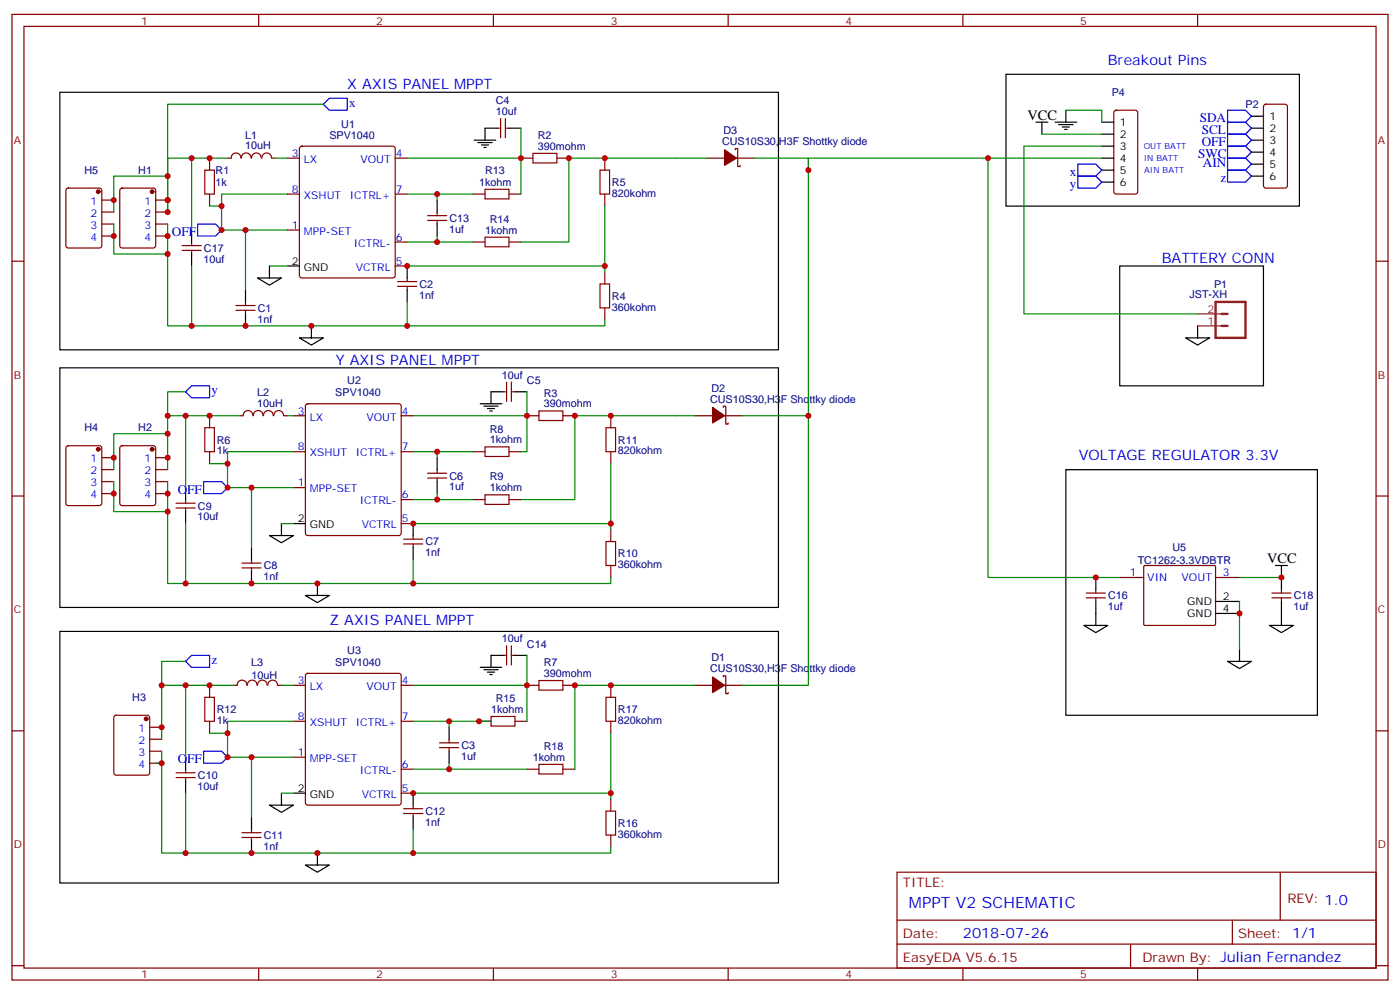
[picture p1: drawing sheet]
<svg xmlns="http://www.w3.org/2000/svg" width="412mm" height="292mm" viewBox="0 0 412 292" stroke-linecap="round" stroke-linejoin="round" font-family="sans-serif">
<g fill="none" stroke="#000" stroke-width=".35">
<path d="M17.6 27.2h211.7v75.8h-211.7zM146.4 37.7h-3.5v3.6M149.9 37.7h3.6M296.3 21.9h86.5v38.8h-86.5zM305.2 36h3.5M306.9 36v3.5M310.8 36h6.3M311.9 36.7h4.2M312.9 37.4h2.1M313.6 38.1h.7M314 32.5v3.5M324.6 36h3.5"/>
<path d="M324.6 39.5h3.5M368.7 37.7h3.5M368.7 34.2h3.5M128.8 58.9v3.5M139.7 41.3h6.3M140.8 42h4.2M141.8 42.7h2.1M142.5 43.4h.7M324.6 43h3.5M324.6 46.6h3.5M324.6 50.1h3.5M324.6 53.6h3.5"/>
<path d="M368.7 41.3h3.5M368.7 44.8h3.5M368.7 48.3h3.5M368.7 51.9h3.5M56.4 67.7v3.6M56.4 74.8v3.5M79.4 78.3v3.5M84.7 78.3h3.5M119.9 78.3v3.5M128.8 66v3.5M329.8 78.3h42.4v35.3h-42.4zM72.3 85.4v3.5"/>
<path d="M72.3 92.4v3.6M75.8 81.8h7.1l-3.5 2.2zM88.2 99.5h7l-3.5 2.1zM91.7 96v3.5M119.9 85.4v3.5M349.2 99.5h7.1l-3.5 2.1zM352.8 96v3.5M17.6 108.3h211.7v70.6h-211.7zM141.5 118.9h6.3M142.5 119.6h4.3M148.2 115.4h-3.6v3.5M151.7 115.4h3.5"/>
<path d="M128.8 134.8v3.5M143.6 120.3h2.1M144.3 121h.7M314 138.3h74.1v72.3h-74.1zM54.7 143.6v3.5M54.7 150.6v3.6M79.4 157.7h7l-3.5 2.1zM82.9 154.2v3.5M86.4 154.2h3.6M121.7 154.2v3.5M128.8 141.8v3.5M74.1 161.2v3.5"/>
<path d="M74.1 168.3v3.5M90 175.3h7l-3.5 2.1zM93.5 171.8v3.5M121.7 161.2v3.5M322.8 170v3.6M322.8 177.1v7M358.1 177.1h7M375.7 166.5h3.5M377.5 166.5v7.1M377.5 177.1v7M17.6 185.9h211.7v74.1h-211.7zM141.5 196.5h6.3"/>
<path d="M142.5 197.2h4.3M143.6 197.9h2.1M144.3 198.6h.7M148.2 193h-3.6v3.5M151.7 193h3.5M319.3 184.1h7l-3.5 2.2zM358.1 180.6h7M361.6 194.7h7.1l-3.6 2.1zM365.1 191.2v3.5M373.9 184.1h7.1l-3.5 2.2zM132.3 214.1v3.6M54.7 223v3.5"/>
<path d="M54.7 230v3.5M79.4 237.1h7l-3.5 2.1zM82.9 233.5v3.6M86.4 233.5h3.6M121.7 233.5v3.6M132.3 221.2v3.5M74.1 240.6v3.5M74.1 247.6v3.6M90 254.7h7l-3.5 2.1zM93.5 251.2v3.5M121.7 240.6v3.5"/>
</g>
<g fill="none" stroke="#870000" stroke-width=".35">
<path d="M3.5 4.2h405.4v284.4h-405.4zM7.1 7.8h398.2v277.2h-398.2zM76.2 4.2v3.6M145.3 4.2v3.6M214.5 4.2v3.6M283.6 4.2v3.6M352.8 4.2v3.6M146.4 37.7h1.1M147.5 34.9v5.7M148.9 34.9v5.7M148.9 37.7h1M328.3 32.7l.5-.2h5.6l.7 .4v23.5l-.4 .7h-5.9l-.7-.4v-23.5z"/>
<path d="M372.4 30.9l.5-.2h5.6l.7 .4v23.6l-.4 .6-5.9 .1-.7-.5v-23.5zM19.6 55.6l.5-.2h9.2l.6 .4 .1 16.5-.5 .7h-9.4l-.6-.4-.1-16.5zM30 58.9h3.5M35.5 55.6l.5-.2h9.2l.6 .4 .1 16.5-.5 .7h-9.4l-.7-.4v-16.5zM45.9 58.9h3.5M60.3 50.1h2.8v7h-2.8zM70.9 46.5a1.41 1.41 0 0 0-1.4-1.5 1.41 1.41 0 0 0-1.4 1.5l-1.1 .1M71.1 46.5a1.41 1.41 0 0 1 1.4-1.5 1.41 1.41 0 0 1 1.4 1.5M74.1 46.5a1.41 1.41 0 0 1 1.4-1.5 1.41 1.41 0 0 1 1.4 1.5M77.2 46.5a1.41 1.41 0 0 1 1.4-1.5 1.41 1.41 0 0 1 1.4 1.5M80.1 46.6h1M84.7 46.6h3.5"/>
<path d="M84.7 57.1h3.5M88.4 43.2l.5-.2h26.8l.5 .2 .2 .5v37.4l-.2 .5-.5 .2h-26.8l-.5-.2-.2-.5v-37.4zM116.4 46.6h3.5M116.4 57.1h3.5M142.9 55.7h7v2.9h-7zM157 45.2h7v2.8h-7zM176.7 50.1h2.9v7h-2.9zM208.1 46.6h5.3M216.6 44.1v-.4h.7v5.3h.7v-.3M217 46.6h5.2M3.5 76.9h3.6M30 62.4h3.5"/>
<path d="M30 66h3.5M30 69.5h3.5M45.9 62.4h3.5M45.9 66h3.5M45.9 69.5h3.5M53.6 72.3h5.7M53.6 73.7h5.7M56.4 71.3v1M56.4 73.7v1.1M84.7 67.7h3.5M116.4 78.3h3.5M116.4 71.3h3.5"/>
<path d="M125.9 63.5h5.7M125.9 64.9h5.7M128.8 62.4v1.1M128.8 64.9v1.1M142.9 69.8h7v2.9h-7zM405.3 76.9h3.6M69.5 90h5.6M69.5 91.4h5.6M72.3 88.9v1.1M72.3 91.4v1M117.1 82.9h5.7M117.1 84.3h5.7"/>
<path d="M119.9 81.8v1.1M119.9 84.3v1.1M176.7 83.6h2.9v7.1h-2.9zM90.2 119.1l.5-.2h26.8l.5 .2 .2 .5v37.4l-.3 .5-.4 .2h-26.8l-.5-.2-.2-.5v-37.4zM148.2 115.4h1M149.2 112.5v5.7M150.6 112.5v5.7M150.6 115.4h1.1M213.1 119.9v-.3h.7v5.3h.7v-.4M19.6 131.4l.5-.2h9.2l.6 .5 .1 16.5-.5 .6-9.4 .1-.6-.5-.1-16.5zM30 134.8h3.5M30 138.3h3.5"/>
<path d="M35.5 131.4l.5-.2h9.2l.6 .5 .1 16.5-.5 .6-9.4 .1-.7-.5v-16.5zM45.9 134.8h3.5M45.9 138.3h3.5M60.3 125.9h2.8v7.1h-2.8zM70.6 122.4h1M71.7 122.4a1.41 1.41 0 0 1 1.4-1.5 1.41 1.41 0 0 1 1.4 1.5M74.6 122.4a1.41 1.41 0 0 1 1.5-1.5 1.41 1.41 0 0 1 1.4 1.5M77.6 122.4a1.41 1.41 0 0 1 1.4-1.5 1.41 1.41 0 0 1 1.4 1.5M80.7 122.4a1.41 1.41 0 0 1 1.4-1.5 1.41 1.41 0 0 1 1.4 1.5M83.6 122.4h1.1M86.4 122.4h3.6M86.4 133h3.6"/>
<path d="M118.2 122.4h3.5M118.2 133h3.5M125.9 139.3h5.7M128.8 138.3v1M142.9 131.6h7v2.8h-7zM158.7 121h7.1v2.8h-7.1zM178.5 125.9h2.8v7.1h-2.8zM204.6 122.4h5.3M213.4 122.4h5.3M3.5 146h3.6M30 141.8h3.5M30 145.3h3.5"/>
<path d="M45.9 141.8h3.5M45.9 145.3h3.5M51.9 148.2h5.6M51.9 149.6h5.6M54.7 147.1v1.1M54.7 149.6v1M86.4 143.6h3.6M118.2 154.2h3.5M118.2 147.1h3.5M118.9 158.7h5.6M121.7 157.7v1M125.9 140.8h5.7"/>
<path d="M128.8 140.8v1M142.9 145.7h7v2.8h-7zM178.5 159.5h2.8v7h-2.8zM405.3 146h3.6M71.3 165.8h5.6M71.3 167.2h5.6M74.1 164.7v1.1M74.1 167.2v1.1M118.9 160.2h5.6M121.7 160.2v1M320 174.6h5.6M320 176h5.6"/>
<path d="M322.8 173.6v1M322.8 176v1.1M329.8 170h7.1M337 166.7l.3-.2 20.6 .1 .2 .3-.1 17.1-.3 .1h-20.6l-.2-.3zM358.1 170h7M374.6 174.6h5.7M374.6 176h5.7M377.5 173.6v1M377.5 176v1.1M90.2 198.5l.5-.2h26.8l.5 .2 .2 .5v37.4l-.3 .5-.4 .2h-26.8l-.5-.3-.2-.4v-37.4zM148.2 193h1M149.2 190.1v5.7"/>
<path d="M150.6 190.1v5.7M150.6 193h1.1M213.1 199.3v-.3h.7v5.3h.7v-.4M3.5 215.2h3.6M33.7 210.8l.5-.2h9.2l.6 .4 .1 16.5-.5 .7h-9.4l-.6-.4-.1-16.5zM44.1 214.1h3.5M44.1 217.7h3.5M60.3 205.3h2.8v7.1h-2.8zM72.7 201.8a1.41 1.41 0 0 0-1.4-1.5 1.41 1.41 0 0 0-1.4 1.5h-1.1M72.9 201.8a1.41 1.41 0 0 1 1.4-1.5 1.41 1.41 0 0 1 1.4 1.5M75.9 201.8a1.41 1.41 0 0 1 1.4-1.5 1.41 1.41 0 0 1 1.4 1.5M78.9 201.8a1.41 1.41 0 0 1 1.4-1.5 1.41 1.41 0 0 1 1.4 1.5"/>
<path d="M81.8 201.8h1.1M86.4 201.8h3.6M86.4 212.4h3.6M118.2 201.8h3.5M118.2 212.4h3.5M129.5 218.7h5.6M132.3 217.7v1M144.6 211h7.1v2.8h-7.1zM158.7 200.4h7.1v2.8h-7.1zM178.5 205.3h2.8v7.1h-2.8zM204.6 201.8h5.3M213.4 201.8h5.3"/>
<path d="M405.3 215.2h3.6M44.1 221.2h3.5M44.1 224.7h3.5M51.9 227.5h5.6M51.9 229h5.6M54.7 226.5v1M54.7 229v1M86.4 223h3.6M118.2 233.5h3.5M118.2 226.5h3.5M118.9 238.1h5.6M118.9 239.5h5.6"/>
<path d="M121.7 237.1v1M121.7 239.5v1.1M129.5 220.1h5.6M132.3 220.1v1.1M158.7 225.1h7.1v2.8h-7.1zM178.5 238.8h2.8v7.1h-2.8zM71.3 245.2h5.6M71.3 246.6h5.6M74.1 244.1v1.1M74.1 246.6v1M264.2 256.8h141.1v28.2h-141.1zM377.1 256.8v14.1"/>
<path d="M264.2 270.9h141.1M264.2 278h141.1M333 278v7M363 270.9v7.1M3.5 284.3h3.6M76.2 285v3.6M145.3 285v3.6M214.5 285v3.6M283.6 285v3.6M352.8 285v3.6M405.3 284.3h3.6"/>
</g>
<g fill="#870000" stroke="#870000" stroke-width=".35">
<path d="M209.9 199.3l3.5 2.5-3.5 2.1z"/>
<path d="M209.9 119.9l3.5 2.5-3.5 2.1z"/>
<path d="M213.4 44.1l3.6 2.5-3.6 2.1z"/>
<circle cx="44.8" cy="56.4" r=".53"/>
<circle cx="44.8" cy="132.3" r=".53"/>
<circle cx="43" cy="211.7" r=".53"/>
<circle cx="28.9" cy="132.3" r=".53"/>
<circle cx="28.9" cy="56.4" r=".53"/>
</g>
<g fill="none" stroke="#800000" stroke-width=".35">
<path d="M61.7 46.6v3.5M61.7 57.1v3.6M139.3 57.1h3.6M149.9 57.1h3.6M153.5 46.6h3.5M164 46.6h3.6M178.2 46.6v3.5M178.2 57.1v3.6M139.3 71.3h3.6M149.9 71.3h3.6M178.2 80.1v3.5M178.2 90.7v3.5"/>
<path d="M61.7 122.4v3.5M61.7 133v3.5M139.3 133h3.6M149.9 133h3.6M155.2 122.4h3.5M165.8 122.4h3.5M179.9 122.4v3.5M179.9 133v3.5M139.3 147.1h3.6M149.9 147.1h3.6M179.9 155.9v3.6M179.9 166.5v3.5"/>
<path d="M61.7 201.8v3.5M61.7 212.4v3.5M141.1 212.4h3.5M151.7 212.4h3.5M155.2 201.8h3.5M165.8 201.8h3.5M179.9 201.8v3.5M179.9 212.4v3.5M155.2 226.5h3.5M165.8 226.5h3.5M179.9 235.3v3.5M179.9 245.9v3.5"/>
</g>
<path d="M358.1 88.9h8.8v10.6h-8.8zM359.8 92.4h1.8M359.8 96h1.8" fill="none" stroke="#8c2424" stroke-width=".71"/>
<path d="M352.8 96h7M352.8 92.4h7" fill="none" stroke="#8c2424" stroke-width=".35"/>
<g fill="none" stroke="#00f" stroke-width=".35">
<path d="M97 28.9h5.3v3.6h-5.3l-1.8-1.8zM361.6 32.5h5.3l1.8 1.7-1.8 1.8h-5.3zM361.6 36h5.3l1.8 1.7-1.8 1.8h-5.3zM361.6 39.5h5.3l1.8 1.8-1.8 1.7h-5.3zM317.5 48.3h5.3l1.8 1.8-1.8 1.8h-5.3zM317.5 51.9h5.3l1.8 1.7-1.8 1.8h-5.3zM361.6 50.1h5.3l1.8 1.8-1.8 1.7h-5.3zM361.6 43h5.3l1.8 1.8-1.8 1.8h-5.3zM361.6 46.6h5.3l1.8 1.7-1.8 1.8h-5.3zM58.2 66h5.3l1.8 1.7-1.8 1.8h-5.3zM54.7 115.4l1.7-1.8h5.3v3.5h-5.3zM60 141.8h5.3l1.7 1.8-1.7 1.7h-5.3z"/>
<path d="M54.7 194.7l1.7-1.7h5.3v3.5h-5.3zM60 221.2h5.3l1.7 1.8-1.7 1.7h-5.3z"/>
</g>
<g fill="none" stroke="#008700" stroke-width=".35">
<path d="M95.2 30.7h-45.8v31.7v-15.8h17.6M153.5 37.7v8.9h-33.6M306.9 39.5h17.7M314 32.5h10.6v3.5M49.4 51.9h-15.9v10.5M56.4 46.6v21.1M81.1 46.6h3.6M84.7 57.1h-19.4v10.6h19.4M119.9 57.1h19.4M128.8 57.1v1.8M153.5 46.6v10.5M208.1 46.6h-40.5v24.7h-14.1"/>
<path d="M222.2 46.6h15.9v3.5M291 46.6v123.4h38.8M324.6 43h-23v49.4h51.2M324.6 46.6h-86.5v155.2h-19.4M33.5 66v8.8h15.9M49.4 66v30h128.8v-1.8M56.4 78.3v17.7M61.7 60.7h3.6M72.3 67.7v17.7M79.4 78.3h5.3M119.9 78.3h58.3v1.8M119.9 71.3h19.4"/>
<path d="M128.8 69.5v1.8M178.2 60.7v17.6M119.9 88.9v7.1M54.7 115.4h-5.3v7M155.2 115.4v7h-33.5M49.4 127.7h-15.9v10.6M54.7 122.4v21.2M61.7 136.5h5.3M70.6 122.4h-21.2v15.9M84.7 122.4h1.7M86.4 133h-19.4v10.6h19.4M121.7 133h17.6"/>
<path d="M128.8 133v1.8M155.2 122.4v10.6h-1.7M179.9 136.5v17.7M204.6 122.4h-35.3v24.7h-15.8M218.7 122.4h19.4M33.5 141.8v8.8h15.9M49.4 141.8v30h130.5v-1.8M54.7 154.2v17.6M74.1 143.6v17.6M82.9 154.2h3.5M121.7 154.2h58.2v1.7M121.7 147.1h17.6"/>
<path d="M128.8 145.3v1.8M121.7 164.7v7.1M365.1 177.1v14.1M365.1 170h12.4M54.7 194.7h-7.1v7.1M155.2 193v8.8h-33.5M54.7 201.8v21.2M61.7 215.9h5.3M68.8 201.8h-21.2v15.9M82.9 201.8h3.5M86.4 212.4h-19.4v10.6h19.4M121.7 212.4h22.9"/>
<path d="M132.3 212.4v1.7M155.2 201.8v10.6M179.9 215.9v17.6M204.6 201.8h-35.3v24.7M45.9 224.7h1.7M47.6 221.2v30h132.3v-1.8M54.7 233.5v17.7M74.1 223v17.6M82.9 233.5h3.5M121.7 226.5h33.5M121.7 233.5h58.2v1.8M132.3 224.7v1.8"/>
<path d="M121.7 244.1v7.1"/>
</g>
<g fill="#c00">
<circle cx="67" cy="223" r=".88"/>
<circle cx="49.4" cy="122.4" r=".88"/>
<circle cx="169.3" cy="201.8" r=".88"/>
<circle cx="132.3" cy="226.5" r=".88"/>
<circle cx="128.8" cy="57.1" r=".88"/>
<circle cx="128.8" cy="147.1" r=".88"/>
<circle cx="179.9" cy="122.4" r=".88"/>
<circle cx="169.3" cy="122.4" r=".88"/>
<circle cx="155.2" cy="122.4" r=".88"/>
<circle cx="179.9" cy="201.8" r=".88"/>
<circle cx="49.4" cy="145.3" r=".88"/>
<circle cx="238.1" cy="122.4" r=".88"/>
<circle cx="121.7" cy="233.5" r=".88"/>
<circle cx="119.9" cy="78.3" r=".88"/>
<circle cx="72.3" cy="96" r=".88"/>
<circle cx="67" cy="215.9" r=".88"/>
<circle cx="54.7" cy="201.8" r=".88"/>
<circle cx="74.1" cy="223" r=".88"/>
<circle cx="155.2" cy="201.8" r=".88"/>
<circle cx="179.9" cy="233.5" r=".88"/>
<circle cx="47.6" cy="214.1" r=".88"/>
<circle cx="179.9" cy="154.2" r=".88"/>
<circle cx="74.1" cy="143.6" r=".88"/>
<circle cx="67" cy="136.5" r=".88"/>
<circle cx="91.7" cy="96" r=".88"/>
<circle cx="65.3" cy="60.7" r=".88"/>
<circle cx="61.7" cy="46.6" r=".88"/>
<circle cx="72.3" cy="67.7" r=".88"/>
<circle cx="119.9" cy="96" r=".88"/>
<circle cx="153.5" cy="46.6" r=".88"/>
<circle cx="178.2" cy="78.3" r=".88"/>
<circle cx="178.2" cy="46.6" r=".88"/>
<circle cx="93.5" cy="251.2" r=".88"/>
<circle cx="47.6" cy="224.7" r=".88"/>
<circle cx="121.7" cy="251.2" r=".88"/>
<circle cx="54.7" cy="251.2" r=".88"/>
<circle cx="121.7" cy="154.2" r=".88"/>
<circle cx="74.1" cy="251.2" r=".88"/>
<circle cx="49.4" cy="58.9" r=".88"/>
<circle cx="54.7" cy="122.4" r=".88"/>
<circle cx="74.1" cy="171.8" r=".88"/>
<circle cx="93.5" cy="171.8" r=".88"/>
<circle cx="121.7" cy="171.8" r=".88"/>
<circle cx="54.7" cy="171.8" r=".88"/>
<circle cx="61.7" cy="201.8" r=".88"/>
<circle cx="33.5" cy="134.8" r=".88"/>
<circle cx="33.5" cy="145.3" r=".88"/>
<circle cx="49.4" cy="150.6" r=".88"/>
<circle cx="56.4" cy="46.6" r=".88"/>
<circle cx="56.4" cy="96" r=".88"/>
<circle cx="49.4" cy="62.4" r=".88"/>
<circle cx="49.4" cy="69.5" r=".88"/>
<circle cx="33.5" cy="58.9" r=".88"/>
<circle cx="33.5" cy="69.5" r=".88"/>
<circle cx="49.4" cy="51.9" r=".88"/>
<circle cx="49.4" cy="74.8" r=".88"/>
<circle cx="238.1" cy="50.1" r=".88"/>
<circle cx="322.8" cy="170" r=".88"/>
<circle cx="365.1" cy="180.6" r=".88"/>
<circle cx="377.5" cy="170" r=".88"/>
<circle cx="49.4" cy="134.8" r=".88"/>
<circle cx="49.4" cy="127.7" r=".88"/>
<circle cx="61.7" cy="122.4" r=".88"/>
<circle cx="167.6" cy="46.6" r=".88"/>
<circle cx="132.3" cy="212.4" r=".88"/>
<circle cx="128.8" cy="133" r=".88"/>
<circle cx="128.8" cy="71.3" r=".88"/>
<circle cx="47.6" cy="201.8" r=".88"/>
<circle cx="67" cy="143.6" r=".88"/>
<circle cx="65.3" cy="67.7" r=".88"/>
<circle cx="141.1" cy="212.4" r=".88"/>
<circle cx="291" cy="46.6" r=".88"/>
</g>
<text font-size="4.6" fill="#00f" x="267.8" y="267.4">MPPT V2 SCHEMATIC</text>
<g font-size="4.2" fill="#00f">
<text x="326.3" y="19.1">Breakout Pins</text>
<text x="102.3" y="26.2">X AXIS PANEL MPPT</text>
<text x="342.2" y="77.4">BATTERY CONN</text>
<text x="98.9" y="107.3">Y AXIS PANEL MPPT</text>
<text x="317.8" y="135.5">VOLTAGE REGULATOR 3.3V</text>
<text x="97" y="184.1">Z AXIS PANEL MPPT</text>
<text x="283.6" y="276.2">2018-07-26</text>
</g>
<g font-size="4.2">
<text x="302.7" y="35.3">VCC</text>
<text x="373.2" y="165.8">VCC</text>
</g>
<g font-size="3.9" fill="#00f">
<text x="102.8" y="31.5">x</text>
<text x="353.4" y="36">SDA</text>
<text x="354" y="39.5">SCL</text>
<text x="352.9" y="46.4">SWC</text>
<text x="354" y="43">OFF</text>
<text x="315.1" y="51.9">x</text>
<text x="354.4" y="49.2">AIN</text>
<text x="359.5" y="53.6">z</text>
<text x="315.1" y="55.4">y</text>
<text x="50.6" y="69.5">OFF</text>
<text x="62.3" y="116.1">y</text>
<text x="52.4" y="145.3">OFF</text>
<text x="62.3" y="195.5">z</text>
<text x="52.4" y="224.7">OFF</text>
</g>
<g font-size="3.9" fill="#800">
<text x="266" y="261.1">TITLE:</text>
<text x="379.2" y="266">REV: 1.0</text>
<text x="266" y="276.2">Date:</text>
<text x="364.8" y="276.2">Sheet: 1/1</text>
<text x="266" y="283.3">EasyEDA V5.6.15</text>
<text x="336.5" y="283.3">Drawn By: Julian Fernandez</text>
</g>
<g font-size="3.2" fill="#800">
<text x="41.6" y="7.2">1</text>
<text x="110.8" y="7.2">2</text>
<text x="179.9" y="7.2">3</text>
<text x="249.1" y="7.2">4</text>
<text x="318.2" y="7.2">5</text>
<text x="4.1" y="42.3">A</text>
<text x="405.9" y="42.3">A</text>
<text x="4.1" y="111.5">B</text>
<text x="405.9" y="111.5">B</text>
<text x="4.1" y="180.6">C</text>
<text x="405.9" y="180.6">C</text>
<text x="4.1" y="249.8">D</text>
<text x="405.9" y="249.8">D</text>
<text x="41.6" y="288">1</text>
<text x="110.8" y="288">2</text>
<text x="179.9" y="288">3</text>
<text x="249.1" y="288">4</text>
<text x="318.2" y="288">5</text>
</g>
<g font-size="3.2" fill="#000080">
<text x="327.5" y="28.2">P4</text>
<text x="146.1" y="33.9">10uf</text>
<text x="146.1" y="30.7">C4</text>
<text x="366.9" y="31.9">P2</text>
<text x="72.3" y="40.8">L1</text>
<text x="97" y="40.8">SPV1040</text>
<text x="100.5" y="37.5">U1</text>
<text x="158.4" y="40.9">R2</text>
<text x="213.1" y="39.4">D3</text>
<text x="72.3" y="44">10uH</text>
<text x="158.4" y="44.1">390mohm</text>
<text x="212.7" y="42.7">CUS10S30,H3F Shottky diode</text>
<text x="24.9" y="51.2">H5</text>
<text x="40.7" y="51.2">H1</text>
<text x="63.5" y="51.3">R1</text>
<text x="142.9" y="51.3">R13</text>
<text x="63.5" y="54.8">1k</text>
<text x="141.1" y="54.8">1kohm</text>
<text x="180.3" y="58">820kohm</text>
<text x="180.3" y="54.8">R5</text>
<text x="132.4" y="65.4">C13</text>
<text x="144.3" y="65.6">R14</text>
<text x="132.3" y="68.6">1uf</text>
<text x="142.9" y="68.9">1kohm</text>
<text x="60" y="77.4">10uf</text>
<text x="60.1" y="74.2">C17</text>
<text x="123.5" y="88">1nf</text>
<text x="123.6" y="84.8">C2</text>
<text x="180.3" y="88.3">R4</text>
<text x="350.4" y="87.8">JST-XH</text>
<text x="357.6" y="84.7">P1</text>
<text x="75.8" y="95">1nf</text>
<text x="75.9" y="91.8">C1</text>
<text x="180.3" y="91.5">360kohm</text>
<text x="102.3" y="113.1">U2</text>
<text x="147.8" y="111.5">10uf</text>
<text x="155.2" y="113.1">C5</text>
<text x="75.8" y="119.8">10uH</text>
<text x="75.8" y="116.7">L2</text>
<text x="98.8" y="116.7">SPV1040</text>
<text x="160.2" y="119.9">390mohm</text>
<text x="160.2" y="116.8">R3</text>
<text x="209.2" y="118.5">CUS10S30,H3F Shottky diode</text>
<text x="209.6" y="115.3">D2</text>
<text x="24.9" y="127">H4</text>
<text x="40.7" y="127">H2</text>
<text x="63.9" y="130.6">R6</text>
<text x="144.3" y="130.5">1kohm</text>
<text x="144.3" y="127.4">R8</text>
<text x="182" y="130.6">R11</text>
<text x="63.9" y="133.8">1k</text>
<text x="182" y="133.8">820kohm</text>
<text x="132.4" y="141.2">C6</text>
<text x="144.3" y="141.5">R9</text>
<text x="132.3" y="144.4">1uf</text>
<text x="144.3" y="144.6">1kohm</text>
<text x="58.2" y="153.2">10uf</text>
<text x="58.3" y="150">C9</text>
<text x="125.3" y="160.6">C7</text>
<text x="77.7" y="167.7">C8</text>
<text x="125.2" y="163.8">1nf</text>
<text x="182" y="167.3">360kohm</text>
<text x="182" y="164.1">R10</text>
<text x="335.1" y="166">TC1262-3.3VDBTR</text>
<text x="345.4" y="162.3">U5</text>
<text x="77.6" y="170.9">1nf</text>
<text x="326.3" y="179.7">1uf</text>
<text x="326.4" y="176.5">C16</text>
<text x="381" y="179.7">1uf</text>
<text x="381.1" y="176.5">C18</text>
<text x="147.8" y="189.1">10uf</text>
<text x="155.2" y="190.7">C14</text>
<text x="74" y="196">L3</text>
<text x="98.8" y="196.1">SPV1040</text>
<text x="102.3" y="192.4">U3</text>
<text x="160.2" y="196.1">R7</text>
<text x="209.2" y="197.9">CUS10S30,H3F Shottky diode</text>
<text x="209.6" y="194.7">D1</text>
<text x="74.1" y="199.8">10uH</text>
<text x="160.2" y="199.3">390mohm</text>
<text x="39" y="206.4">H3</text>
<text x="146.1" y="206.7">R15</text>
<text x="63.9" y="213.2">1k</text>
<text x="63.9" y="210">R12</text>
<text x="144.6" y="210.1">1kohm</text>
<text x="182" y="213.2">820kohm</text>
<text x="182" y="210">R17</text>
<text x="135.9" y="220.6">C3</text>
<text x="160.2" y="220.8">R18</text>
<text x="135.8" y="223.8">1uf</text>
<text x="157" y="224.2">1kohm</text>
<text x="58.2" y="232.6">10uf</text>
<text x="58.3" y="229.4">C10</text>
<text x="125.3" y="240">C12</text>
<text x="125.2" y="243.2">1nf</text>
<text x="182" y="243.5">R16</text>
<text x="77.6" y="250.2">1nf</text>
<text x="77.7" y="247">C11</text>
<text x="182" y="246.7">360kohm</text>
</g>
<g font-size="3.2">
<text x="373.9" y="35.3">1</text>
<text x="329.8" y="37">1</text>
<text x="329.8" y="40.6">2</text>
<text x="373.9" y="38.8">2</text>
<text x="329.8" y="44.1">3</text>
<text x="329.8" y="47.6">4</text>
<text x="373.9" y="42.3">3</text>
<text x="373.9" y="45.9">4</text>
<text x="329.8" y="51.2">5</text>
<text x="373.9" y="49.4">5</text>
<text x="373.9" y="52.9">6</text>
<text x="329.8" y="54.7">6</text>
<text x="86" y="78">2</text>
<text x="89.5" y="79.7">GND</text>
<text x="87.8" y="153.8">2</text>
<text x="91.3" y="155.6">GND</text>
<text x="349.7" y="178.2">GND</text>
<text x="360.2" y="176.7">2</text>
<text x="349.7" y="181.7">GND</text>
<text x="360.2" y="180.3">4</text>
<text x="87.8" y="233.2">2</text>
<text x="91.3" y="234.9">GND</text>
</g>
<g font-size="3.2" fill="#00f">
<text x="86" y="46.2">3</text>
<text x="89.5" y="48">LX</text>
<text x="106.2" y="48">VOUT</text>
<text x="116.6" y="46.2">4</text>
<text x="86" y="56.8">8</text>
<text x="89.5" y="58.6">XSHUT</text>
<text x="103" y="58.6">ICTRL+</text>
<text x="116.6" y="56.8">7</text>
<text x="26.7" y="60.3">1</text>
<text x="26.7" y="63.9">2</text>
<text x="42.5" y="60.3">1</text>
<text x="42.5" y="63.9">2</text>
<text x="26.7" y="67.4">3</text>
<text x="26.7" y="70.9">4</text>
<text x="42.5" y="67.4">3</text>
<text x="42.5" y="70.9">4</text>
<text x="86" y="67.4">1</text>
<text x="89.5" y="69.1">MPP-SET</text>
<text x="116.6" y="70.9">6</text>
<text x="104.2" y="72.7">ICTRL-</text>
<text x="116.6" y="78">5</text>
<text x="104.8" y="79.7">VCTRL</text>
<text x="87.8" y="122.1">3</text>
<text x="91.3" y="123.8">LX</text>
<text x="107.9" y="123.8">VOUT</text>
<text x="118.4" y="122.1">4</text>
<text x="26.7" y="136.2">1</text>
<text x="42.5" y="136.2">1</text>
<text x="87.8" y="132.6">8</text>
<text x="91.3" y="134.4">XSHUT</text>
<text x="104.8" y="134.4">ICTRL+</text>
<text x="118.4" y="132.6">7</text>
<text x="26.7" y="139.7">2</text>
<text x="26.7" y="143.2">3</text>
<text x="42.5" y="139.7">2</text>
<text x="42.5" y="143.2">3</text>
<text x="87.8" y="143.2">1</text>
<text x="26.7" y="146.8">4</text>
<text x="42.5" y="146.8">4</text>
<text x="91.3" y="145">MPP-SET</text>
<text x="106" y="148.5">ICTRL-</text>
<text x="118.4" y="146.8">6</text>
<text x="106.6" y="155.6">VCTRL</text>
<text x="118.4" y="153.8">5</text>
<text x="332.8" y="169.7">1</text>
<text x="338" y="171.1">VIN</text>
<text x="348.1" y="171.1">VOUT</text>
<text x="360.2" y="169.7">3</text>
<text x="87.8" y="201.4">3</text>
<text x="91.3" y="203.2">LX</text>
<text x="107.9" y="203.2">VOUT</text>
<text x="118.4" y="201.4">4</text>
<text x="40.8" y="215.5">1</text>
<text x="87.8" y="212">8</text>
<text x="91.3" y="213.8">XSHUT</text>
<text x="104.8" y="213.8">ICTRL+</text>
<text x="118.4" y="212">7</text>
<text x="40.8" y="219.1">2</text>
<text x="40.8" y="222.6">3</text>
<text x="40.8" y="226.1">4</text>
<text x="87.8" y="222.6">1</text>
<text x="91.3" y="224.4">MPP-SET</text>
<text x="106" y="227.9">ICTRL-</text>
<text x="118.4" y="226.1">6</text>
<text x="118.4" y="233.2">5</text>
<text x="106.6" y="234.9">VCTRL</text>
</g>
<g font-size="3.2" fill="#8d2323">
<text x="355.7" y="95.6">1</text>
<text x="355.7" y="92.1">2</text>
</g>
<g font-size="2.5" fill="#00f">
<text x="336.9" y="47.4">IN BATT</text>
<text x="336.9" y="43.9">OUT BATT</text>
<text x="337" y="50.9">AIN BATT</text>
</g>
</svg>
